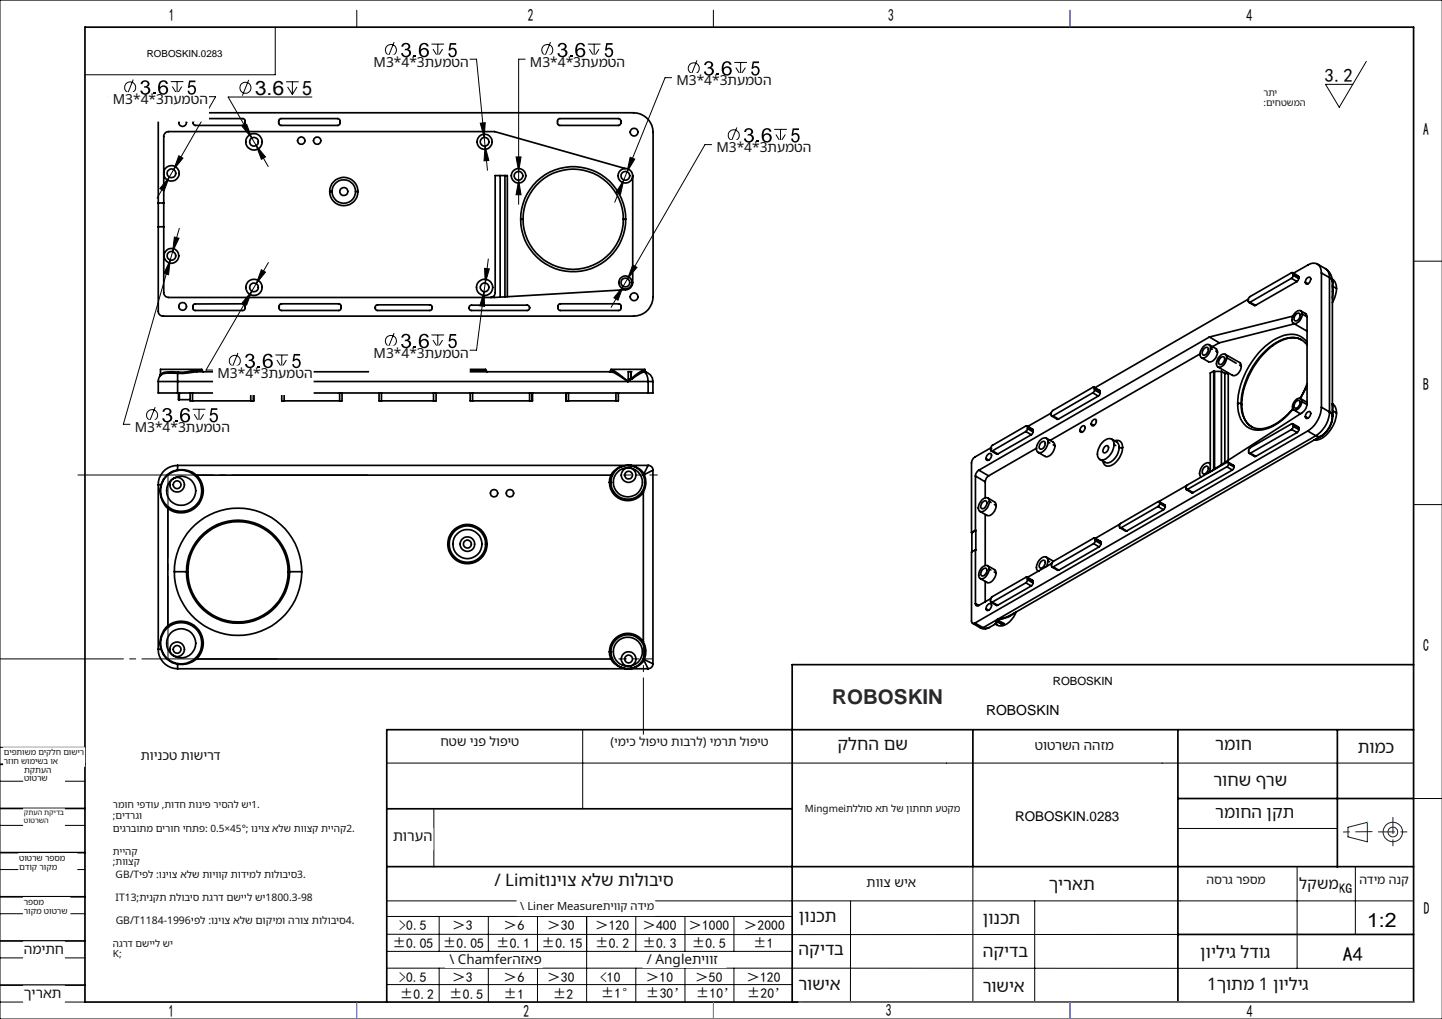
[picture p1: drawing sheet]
<svg xmlns="http://www.w3.org/2000/svg" width="297mm" height="210mm" viewBox="0 0 297 210" stroke-linecap="round" stroke-linejoin="round" font-family="sans-serif">
<g fill="none" stroke="#000" stroke-width=".21">
<path d="M0 0h297v210h-297zM22.5 19.9h21.9l-8.6 15.1M27.4 16.4l-1.3 3.2M35.2 16.8h2.6M35.5 17.8l1 1.6M36.5 16.8v2.6M37.4 17.8l-.9 1.6M51.2 16.5l-1.3 3.2M56.7 5.6v9.8h-39.2M58.9 16.9h2.6M59.2 17.9l1 1.6M60.2 16.9v2.6"/>
<path d="M61.2 17.9l-1 1.6M64.2 20h-17.2l4.9 8.5M73.5 2.1v3.5M76.2 12.2h21.9l2.3 22.9M81.2 8.7l-1.3 3.3M88.9 9.1h2.6M89.2 10.1l1 1.6M90.2 9.1v2.6M91.2 10.1l-1 1.6M113.4 8.7l-1.3 3.3M121.1 9.1h2.6M121.4 10.1l1 1.6"/>
<path d="M122.4 9.1v2.6M123.4 10.1l-1 1.6M128.8 12.2h-22v29.9M143.5 12.4l-1.3 3.3M146.9 2.1v3.5M151.2 12.9h2.6M151.6 13.9l.9 1.6M152.5 12.9v2.6M153.5 13.9l-1 1.6M158.9 16h-21.9l-10.4 25.7M281.4 12.7l-5.6 9.4-2.8-4.7h5.6M34.9 36.5l-1.1 2.9-.9-.5z"/>
<path d="M34.9 36.5l-2.6 4.3M35.8 35l-.9 1.5M36.8 32.1l.9 .5-1.9 2.4zM49.9 26.1l.9-.5 1.1 2.9zM51.9 28.5l.9 1.5M52.8 30l1.9 2.3-.9 .5zM52.8 30l2.4 4.3M98.9 25.4l1-.1-.2 3zM99.9 30.1l.8 2.9-1 .2zM106.3 32.3h1l-.5 3zM106.8 37.1l.5 3h-1zM128.5 37.1l-.7 2.9-.9-.4z"/>
<path d="M129.8 32.4l.9 .4-1.5 2.6zM151.8 26.3l-1.3 3.2M159.5 26.7h2.6M159.8 27.7l1 1.6M160.8 26.7v2.6M161.7 27.7l-.9 1.6M167.1 29.8h-21.9l-15.9 27.7M35.1 53.6l-.4 3-.9-.3zM35.1 53.6l-9.7 33.8h22M35.6 51.8l-.5 1.8M35.9 48.9l1 .2-1.3 2.7zM36.9 47.1l-1.3 4.7"/>
<path d="M51.9 60l-1.1 2.9-.9-.5zM51.9 60l-9.5 16.3h22M52.8 58.4l-.9 1.6M53.8 55.6l.9 .5-1.9 2.3zM55.3 54.1l-2.5 4.3M99.8 55.3l1 .1-.9 2.9zM99.9 58.3l-.2 1.8M100.6 53.4l-.7 4.9M128.3 59l-1 2.9-.9-.5zM128.3 59l-2.4 4.4M129.3 57.5l-1 1.5M130.3 54.6l.9 .5-1.9 2.4z"/>
<path d="M291.1 53.8h5.9M49 72.7l-1.3 3.3M56.7 73.2h2.6M57 74.2l1 1.6M58 73.2v2.6M59 74.2l-1 1.6M81.2 68.6l-1.3 3.3M88.9 69h2.6M89.2 70.1l1 1.5M90.2 69v2.6M91.2 70.1l-1 1.5M99.7 60.1l.1 3-1-.1z"/>
<path d="M99.7 60.1l-1.6 12.1h-21.9M32 83.9l-1.3 3.3M39.7 84.3h2.6M40 85.4l1 1.6M41 84.3v2.7M41.9 85.4l-.9 1.6M291.1 104h5.9M0 154h17.5M79.7 157.3h211.4M120 150.4v16.3M0 179.2h17.5M0 161h17.5"/>
<path d="M0 170.1h17.5M89.4 166.9v11.8M200.4 178.6v27.9M242.6 170.7h32.8M267.2 178.6v21M279.2 178.6v14M291.1 164.6h6M0 188.3h17.5M0 197.4h17.5M79.7 185.7h211.4M79.7 199.5l211.4 .1M79.7 192.5l162.9 .1"/>
<path d="M79.7 188.9h83.5M79.7 196.1h83.5M90.5 188.9v7.2M90.5 199.5v7M100.6 188.9v7.2M100.6 199.5v7M110.7 188.9v7.2M110.7 199.5v7M120.8 188.9v17.6M131 188.9v7.2M131 199.5v7M141.1 188.9v7.2"/>
<path d="M141.1 199.5v7M151.2 188.9v7.2M151.2 199.5v7M175.2 185.7v20.9M213.1 185.7v20.8M0 206.5h17.5M79.7 202.9h83.5M163.2 206.5h127.9"/>
<circle cx="26.8" cy="18" r="1.14"/>
<circle cx="50.6" cy="18.1" r="1.13"/>
<circle cx="80.5" cy="10.3" r="1.15"/>
<circle cx="112.7" cy="10.3" r="1.15"/>
<circle cx="142.9" cy="14.1" r="1.15"/>
<circle cx="151.1" cy="27.9" r="1.15"/>
<circle cx="48.4" cy="74.4" r="1.14"/>
<circle cx="80.5" cy="70.3" r="1.14"/>
<circle cx="31.3" cy="85.6" r="1.14"/>
</g>
<g fill="none" stroke="#191924" stroke-width=".21">
<path d="M277.6 170.5l4-1v4l-4-1z"/>
<circle cx="286.9" cy="171.5" r="1.01"/>
<circle cx="286.9" cy="171.5" r="2"/>
</g>
<path d="M128.4 97.9h7M134.4 135.8h-6.9" fill="none" stroke="#000" stroke-width=".21" stroke-dasharray="30.5 1.3 1.3 1.3" stroke-dashoffset="28.9"/>
<path d="M34.6 135.8v-37.9" fill="none" stroke="#000" stroke-width=".21" stroke-dasharray="30.5 1.3 1.3 1.3" stroke-dashoffset="13.4"/>
<path d="M132.5 123.8v28" fill="none" stroke="#000" stroke-width=".21" stroke-dasharray="30.5 1.3 1.3 1.3" stroke-dashoffset="18.4"/>
<path d="M16 97.9h59.7M57.2 135.8h-57.2" fill="none" stroke="#000" stroke-width=".21" stroke-dasharray="30.5 1.3 1.3 1.3" stroke-dashoffset="2.6"/>
<g fill="none" stroke="#000" stroke-width=".35">
<path d="M17.5 5.6h273.6v200.9h-273.6zM32.9 23.6l.7-.4h96.9a4.1 4.1 0 0 1 4 4.1v33.9a4 4 0 0 1-4 3.9h-96.9a.96 .96 0 0 1-1-.9v-40.1zM33.7 35.6a1.59 1.59 0 0 1 2.4-1.2 1.59 1.59 0 0 1 0 2.7 1.59 1.59 0 0 1-2.4-1.2M39.8 24.9h.1M39.9 24.6l.3-.2h9.9l.3 .3 .1 .7-.4 .5h-9.9l-.4-.5zM57.5 24.6l.3-.2h11.8l.4 .3v.7l-.4 .5h-11.8l-.4-.4zM67.9 39.5a2.91 2.91 0 0 1 2.9-3 2.91 2.91 0 0 1 2.9 3M67.9 39.5h.5M67.9 39.5a2.91 2.91 0 0 0 2.9 2.9 2.91 2.91 0 0 0 2.9-2.9M68.4 39.5a2.42 2.42 0 0 0 2.4 2.4 2.42 2.42 0 0 0 2.4-2.4M68.4 39.5a2.42 2.42 0 0 1 2.4-2.4 2.42 2.42 0 0 1 2.4 2.4M73.2 39.5h.5"/>
<path d="M103 36.2v25M104 36.2v25M115 24.6l.2-.2h12.3l.3 .3 .1 .7-.1 .2-.3 .3h-12.3l-.4-.5zM128.8 34.7l-26.9-7.6h-67.2a1.02 1.02 0 0 0-1 1v32.2a1.02 1.02 0 0 0 1 1h67.2l26.9-1.6a1.51 1.51 0 0 0 1.5-1.5v-22M32.6 41.8h1.1M32.6 46.7h1.1M107.2 45.2a10.8 10.8 0 0 0 10.9 10.8 10.8 10.8 0 0 0 10.8-10.8M107.2 45.2h.5M107.2 45.2a10.8 10.8 0 0 1 10.9-10.9 10.8 10.8 0 0 1 10.8 10.9M107.7 45.2a10.3 10.3 0 0 0 10.4 10.3 10.3 10.3 0 0 0 10.3-10.3M107.7 45.2a10.3 10.3 0 0 1 10.4-10.4 10.3 10.3 0 0 1 10.3 10.4M128.4 45.2h.5"/>
<path d="M266 57.4l1.1 .6M266 57.4l-8.5 4.9M266.2 56.2l1.2 .7 .1 .2M266.3 56.8l-.3 .6M266.3 56.4a.21 .21 0 0 0 0-.2 .21 .21 0 0 0-.3 0l-8.5 4.9-.4 .6v.5l.4 .1M266.3 56.4v.4M266.3 56.8l1.2 .6M266.3 56.4l1.2 .7M267.1 58l-8.5 4.9M267.5 57.4l-.4 .6M267.5 57.1v.3M268.9 58.2l.5 .3"/>
<path d="M269.2 57.4l.6-.3a.92 .92 0 0 1-.8 1.4l-.1-.6zM271.3 54.4l1.7 1a1.83 1.83 0 0 1 .8 1.8M272.2 56.3a1.72 1.72 0 0 0-.9-1.9 1.72 1.72 0 0 0-2 .2l-2.9 1.7M272.2 56.3v27.6M272.2 56.3l1.6 .9M273 55.4l.2 .1a3.1 3.1 0 0 1 1.2 2.5M273.8 57.2l.4 .3 .2 .5M273.8 57.2v27.7M274.4 57.5a2.07 2.07 0 0 1 .9 1.9M274.4 57.7l.1 .5M274.4 58v27.7M274.4 58l.1 .2"/>
<path d="M274.5 59l-.1 2.4M274.5 59l.8 .4M274.5 58.2v.8M275.3 59.4l-.4 1.9-.5 1.1M32.6 78.6h4M32.6 78.6v2.4h4M33.1 77.2l-.1 .2M33.2 77.2l-.4 .5-.2 .9M33.2 77v.2M33.2 77l-.1 .2M36.6 76.9v1.7M36.6 76.9a5.9 5.9 0 0 0-3.4 .3"/>
<path d="M36.6 78.6h96.9M36.6 78.6v2.4M36.6 76.7a5.4 5.4 0 0 0-3.4 .3M36.6 76.7v.2M39.9 62.8l.2-.2h10l.4 .4v.6l-.4 .4h-10l-.4-.4zM40.3 76.3l-2.7 .4h-1M40.3 76.3l.2 .3M40.3 76.3h1.3M40.5 76.6l-2.9 .4-1-.1M40.5 76.6h85.3M41.6 76.3v-.2h-8.5v1.1M41.6 76.3l.3 .3"/>
<path d="M57.6 62.8l.3-.2h11.9l.4 .4v.6l-.4 .4h-11.9l-.4-.4zM77.4 63l.3-.2h10.8a.59 .59 0 0 1 .5 .6 .59 .59 0 0 1-.5 .6h-10.8a.62 .62 0 0 1-.3-1zM92.5 76.3h7.5M92.5 76.3v-.2h7.5v.2M92.5 76.3l-.3 .3M96.7 63.1l.3-.2h11.5a.55 .55 0 0 1 .6 .5 .55 .55 0 0 1-.6 .6h-11.5l-.3-.3zM100 76.3l.3 .3M104.5 61.1v-24.9h-2.5v24.1a1.02 1.02 0 0 1-1 1M115 62.8l.3-.2h12.2l.4 .4v.6l-.4 .4h-12.2l-.4-.4zM125.8 76.3h.3M125.8 76.3v-.2h7v.3M125.8 76.6a5.8 5.8 0 0 1 2.5 1.4l1 .6"/>
<path d="M125.8 76.3l-.3 .3M126.1 76.3a5.5 5.5 0 0 1 2.3 1.5l.9 .8M126.1 76.3l-.3 .3M129.9 76.6h-.5v1.5h.5M129.9 78.1h.1M129.9 76.6h.1M129.9 76.6v1.5M130 78.1l-.7 .5M130.2 77.9l-.3 .2M130.2 77.9l.1 .1M130.3 78l-.4 .1M132.4 76.4l-.9 .4-1.3 1.1"/>
<path d="M132.4 76.4l.2 .3M132.5 76.3l.3 .1M132.5 76.3l-.1 .1M132.5 76.3l.2 .4M132.6 76.7l-.7 .3-1.6 1M132.6 76.7a2.08 2.08 0 0 1 .9 1.9M132.6 76.7h.1M132.7 76.7a1.93 1.93 0 0 1 1.8 1.9M132.8 76.4l.2 .3M133.5 78.6h1M133.5 78.6v2.4M134.5 78.6v2.4h-1"/>
<path d="M225.3 79.8l1.2 .7 .1 .2M247.2 72.9l-30.9 17.9M247.8 71.5a.82 .82 0 0 1 .7-.5 .82 .82 0 0 1 .8 .4 2.21 2.21 0 0 1-1.5 2.4 .93 .93 0 0 1-.5-1.6zM248.1 71.8l.2-.2h.4a1.1 1.1 0 0 1-.8 1.6 .91 .91 0 0 1 .2-1.4zM249 71l1.6 1 .2 .6M249.1 69.5l-47.5 27.4M249.1 69.5l2 1.2M249.3 71.7l.4 .3M250 76.5l-.7 .4v19.8l-.4 .8M250 76.5v20.3M250 76.5h.2M250.2 76.5v20.2"/>
<path d="M250.2 76.5h1.4M250.4 72.3l.4 .3M250.8 72.6a1.86 1.86 0 0 1-1.9 1.9l-1.4-.8M251.1 70.7l-1.4 .7M251.4 73.7l.3-.2h.4a1.1 1.1 0 0 1-.9 1.6 .9 .9 0 0 1 .2-1.4zM251.5 73.2a.73 .73 0 0 1 .9-.1 .73 .73 0 0 1 .2 1l-.1 .4a1.58 1.58 0 0 1-1.6 1.2 1.68 1.68 0 0 1 .6-2.5zM251.6 76.5v19.3M251.6 76.5l.7 .5M252.3 77h.7v17.9M252.3 77v18.3M252.3 73l3.1 1.7 .3 .8M252.7 73.7l1.9 1.2"/>
<path d="M255.3 75.2l.4 .3M255.7 75.5a1.75 1.75 0 0 1-1.8 1.9l-3-1.8M257.1 61.7l-31.6 18.2M257.2 62.3l1.1 .7 .3-.1M257.5 62.3l1.1 .6M266.3 65.1l-17.2 4.4M266.4 66.6l2.8 1.7M266.6 66.7l-15.5 4M266.7 64.5a.76 .76 0 0 1 .9-.5 .76 .76 0 0 1 .6 .7 1.81 1.81 0 0 1-1.7 2 1.44 1.44 0 0 1 .2-2.2zM267 64.7l.4-.2 .2 .1a1.06 1.06 0 0 1-.8 1.5l-.2-.1a1.02 1.02 0 0 1 .4-1.3zM267.9 64.1l1.1 .6 .2 .6M267.9 69.9a5.2 5.2 0 0 0-5 .6 16 16 0 0 0-7.3 12.7"/>
<path d="M268.2 64.7l1 .6M269.2 79.1l-1.4 3M269.2 71.1a3.6 3.6 0 0 0-4.5-1.2 15.1 15.1 0 0 0-8.3 9.7l-.6 2.6M269.2 65.3v17.9a2.33 2.33 0 0 1-1.1 1.9l-18.9 12.2M269.2 79.4l-1.4 2.8 1.4 .7M269.2 70.5a4.2 4.2 0 0 0-5.5-1.1 15.7 15.7 0 0 0-8.2 10l-.4 1.9-.2 1.9M32.6 99.9h.6M32.6 99.9v33.9M33.2 99.9a4.9 4.9 0 0 0 1.4 4.9M33.2 99.9v.1M36.6 96.8v.1M36.6 96.8a5 5 0 0 1 3.9 1.1"/>
<path d="M36.6 96.8a4.1 4.1 0 0 0-3.4 3.1M36.6 95.9v.9M36.6 95.9a3.9 3.9 0 0 0-4 4M36.6 95.9h96.9M36.6 81h96.9M36.8 81v1.4h.1M36.9 82.4h2.3M36.9 81v1.4M39.2 81v1.6h.5M39.7 82.6h11.9M39.7 81v1.6M40.5 97.9l-.2 .2"/>
<path d="M40.5 97.9a4.5 4.5 0 0 1 .3 6.2 4.5 4.5 0 0 1-6.2 .7M40.5 97.9h85.3M51.6 82.6h.6M51.6 81v1.6M52.2 81v1.6M52.3 81v1.6h-.1M58 81v1.6h.5M58.5 82.6h11.5M58.5 81v1.6M70 81v1.6M70.4 81v1.6h-.4M78.1 81v1.6h.5"/>
<path d="M78.6 81v1.6M78.6 82.6h10.7M89.3 81v1.6M89.8 81v1.6h-.5M96.8 81v1.6h.5M97.3 81v1.6M97.3 82.6h11.8M109.1 82.6h.5M109.1 81v1.6M109.6 81v1.6M109.7 81v1.6h-.1M116.6 82.6h.5"/>
<path d="M116.6 82.6h.1M116.6 81v1.6M117.1 81v1.6M117.1 82.6h9.8M125.5 99.4a3.8 3.8 0 0 0 2.7 3.6 3.8 3.8 0 0 0 4.3-1.5M125.5 99.4h.3M125.8 97.9l.3 .1M125.8 97.9l-.3 1.5M126.9 81v1.6M127.4 81v1.6h-.5M128.6 96a3.6 3.6 0 0 0-2.8 1.9M129.4 95.9h.5"/>
<path d="M129.9 95.9l.4 .1M129.9 95.9l.1 .1M129.9 95.9h.1M130.2 96h.1M130.3 96l1.6 .8 .7 .8M132.6 97.6l-.2 .1M132.6 97.6l.1 .2M132.7 97.8l-.2 .1M132.7 97.8a4.3 4.3 0 0 1-.2 3.7M133.5 95.9a.96 .96 0 0 1 1 1M133.5 95.9l-.9 1.7M134.5 96.9l-1.8 .9"/>
<path d="M134.5 96.9v39.9M200.9 98.1v11.2M200.9 98.1l2 1.2M201.6 96.9a1.62 1.62 0 0 0-.7 1.2M201.6 96.9l2 1.2M202.9 99.3v3.3M203.1 94.5l.6 .3M203.4 93.7l.6-.2a.92 .92 0 0 1-.8 1.4l-.1-.7zM203.6 98.1a1.6 1.6 0 0 0-.7 1.2M204 92.3l-3.2 1.9a1.6 1.6 0 0 0-.7 1.2v14.3M204 92.4v.3a.21 .21 0 0 0 .1 .2 .21 .21 0 0 0 .3 0M204 92.4h.1"/>
<path d="M204.2 92.9l1.2 .7 .1-.1M204.4 92.9l1.1 .6M211.3 88.9l-6.9 4M211.3 88.9l1.1 .7M211.5 87.8l1.2 .6 .1 .2M211.6 88a.21 .21 0 0 0-.1-.2 .21 .21 0 0 0-.2 0l-7 4-.3 .6M211.6 88.3l-.3 .6M211.6 88v.3M211.6 88.3l1.2 .7M211.6 88l1.2 .6M212.4 89.6l-6.9 3.9M212.8 89l-.4 .6"/>
<path d="M212.8 88.6v.4M213.5 92.4l-9.9 5.7M214.1 90.9a.99 .99 0 0 1 .8-.6 .99 .99 0 0 1 .9 .4 2.33 2.33 0 0 1-1.7 2.6 1.04 1.04 0 0 1-.5-1.6zM214.5 91.1l.4-.2 .2 .1a1.06 1.06 0 0 1-.8 1.6l-.2-.1a1.02 1.02 0 0 1 .4-1.4zM215.5 90.3l1.4 .8 .4 .8M215.9 91.1l.3 .2M216.5 85.1l-4.8 2.8M216.6 85.8l1.2 .6h.2M216.9 85.7l1.1 .7M216.9 91.7l.4 .2M217.3 91.9a2.32 2.32 0 0 1-1.8 2.2l-1.7-.9M222.4 88.7l.6 .3"/>
<path d="M222.7 88l.6-.2a.86 .86 0 0 1-.7 1.3l-.1-.6zM224.8 87.4l.5 .3M225.1 86.6l.6-.2a.86 .86 0 0 1-.8 1.3l-.1-.6zM225.1 81l-8.2 4.7M225.1 81l1.1 .6M225.4 80a.21 .21 0 0 0-.1-.2 .21 .21 0 0 0-.2 0l-8.3 4.8-.3 .4v.5a.21 .21 0 0 0 .1 .2 .21 .21 0 0 0 .3 0M225.4 80.4v.2l-.3 .4M225.4 80v.4M225.4 80.4l1.2 .6M225.4 80l1.2 .7M226.2 81.6l-8.2 4.8M226.6 81l-.4 .6"/>
<path d="M226.6 80.7v.3M227 91.2a1.42 1.42 0 0 1 2.3-.4 3.2 3.2 0 0 1-2.3 4 1.18 1.18 0 0 1-.9-1.7l.6-1.5zM227.6 92l.4-.2a.82 .82 0 0 1 .2 1 .82 .82 0 0 1-.9 .4 .92 .92 0 0 1 .3-1.2zM229 90.5l1.2 .7 .3 .6v.4M229.4 91.6l.4 .2M229.6 90.8a1.2 1.2 0 0 1 1.2 .2 1.2 1.2 0 0 1 .4 1.2M230.5 92.2l.4 .1 .3-.1M230.5 92.2a3.5 3.5 0 0 1-2.4 3.2l-1.6-.7M231.2 92.2a4.2 4.2 0 0 1-2.8 3.9 1.06 1.06 0 0 1-1.3-1.1M248.1 96.3l.4-.2h.2a1.06 1.06 0 0 1-.8 1.6 .9 .9 0 0 1 .2-1.4zM249.1 95.4l.2 .1M249.3 95.6a1.07 1.07 0 0 0-1.7 .4l-.4 .8a1.23 1.23 0 0 0 .2 1.5"/>
<path d="M252.7 96.2l-8.1 4.7M252.7 96.2l1.1 .7M252.9 95.2l1.2 .7 .1 .2M253 95.6l-.3 .6M253 95.5a.21 .21 0 0 0 0-.3 .21 .21 0 0 0-.3 .1l-8.1 4.6a.51 .51 0 0 0-.4 .5 .51 .51 0 0 0 .3 .5h.1M253 95.6l1.2 .6M253 95.5v.1M253 95.5l1.2 .6M253.8 96.9l-8.1 4.6M254.2 96.2l-.4 .7M254.2 96.1v.1M254.9 83.2l.3-.1 .4 .1"/>
<path d="M254.9 83.2a5 5 0 0 0 3 5.3 6.8 6.8 0 0 0 5.8-1.7l1.5-1.3 1.1-1.2M255.6 83.2a5.1 5.1 0 0 0 2.3 4.8M255.6 83.2l.2 .2M255.8 83.4a5 5 0 0 0 2.1 4.6M255.8 82.2v1.2M257.3 93.4l1.1 .7 .3-.1M257.5 93.4l1.2 .6M266 88.5l-8.5 4.9M266 88.5l1.2 .6M266.3 84.2a9.8 9.8 0 0 1-7 4.2l-1.4-.4M266.3 87.3l1.1 .7 .1 .2M266.4 87.6l-.1-.3h-.3l-8.5 4.9-.3 .6v.5l.3 .1"/>
<path d="M266.4 87.9l-.4 .6M266.4 87.6v.3M266.4 87.9l1.1 .6M266.4 87.6l1.1 .6M266.5 84.5l1.4 .8M266.8 82.9a.59 .59 0 0 1 1-.2l-.2 .8a.7 .7 0 0 1-1 .5 .97 .97 0 0 1 .2-1.1zM266.9 82.4a.69 .69 0 0 1 1.2 0 1.75 1.75 0 0 1-1.5 2.1 1.16 1.16 0 0 1 0-1.7zM267.2 89.1l-8.5 4.9M267.5 88.5l-.3 .6M267.5 88.2v.3M268.1 82.8l1.1 .6M268.9 85.9l.5 .3"/>
<path d="M269.2 85l.6-.2a.92 .92 0 0 1-.8 1.4l-.1-.6zM269.3 88.8l-68.5 39.6M269.3 88.8l1.7 1M271 89.8l.5 .2 .5-.1M271 89.8l-65.6 37.9M272 89.9l-64 37M272.2 83.9a6.2 6.2 0 0 1-2.9 4.9M272.2 83.9l1.6 1M273.8 84.9a6.1 6.1 0 0 1-2.8 4.9M273.8 84.9l.4 .3 .2 .5M274.3 86.8l-.4 1-.7 1.1-1.2 1M274.4 85.7l.1 .1"/>
<path d="M274.4 83.2l.1 1.5M274.4 83.2a2.04 2.04 0 0 1 .9 1.9M274.4 85.7l-.1 1.1M274.5 84.7v1.1M274.5 84.7l.8 .4M274.5 85.8a5.2 5.2 0 0 1-3.5 4.7M275.3 85.1a6.4 6.4 0 0 1-3.8 5.5l-.9 .1M34.6 104.8v24.1M34.7 104.6l-.1 .2M35.9 117.8a13.1 13.1 0 0 1 13.1-13.1 13.1 13.1 0 0 1 13.2 13.1M35.9 117.8a13.1 13.1 0 0 0 13.1 13.1 13.1 13.1 0 0 0 13.2-13.1M35.9 117.8h2.5"/>
<path d="M38.4 117.8a10.6 10.6 0 0 1 10.6-10.6 10.6 10.6 0 0 1 10.7 10.6M38.4 117.8a10.6 10.6 0 0 0 10.6 10.6 10.6 10.6 0 0 0 10.7-10.6M38.4 117.8h.3M38.7 117.8a10.3 10.3 0 0 0 10.3 10.4 10.3 10.3 0 0 0 10.3-10.4M38.7 117.8a10.3 10.3 0 0 1 10.3-10.3 10.3 10.3 0 0 1 10.3 10.3M59.3 117.8h.4M59.7 117.8h2.5M92.2 112.1a4.1 4.1 0 0 1 4.1-4 4.1 4.1 0 0 1 4 4M92.2 112.1a4.1 4.1 0 0 0 4.1 4.1 4.1 4.1 0 0 0 4-4.1M92.2 112.1h.3M92.5 112.1a3.7 3.7 0 0 1 3.8-3.7 3.7 3.7 0 0 1 3.7 3.7M92.5 112.1a3.7 3.7 0 0 0 3.8 3.8 3.7 3.7 0 0 0 3.7-3.8"/>
<path d="M100 112.1h.3M132.3 101.3l.2 .2M132.5 101.5v30.7M200.1 109.7l.1 .1M200.2 109.8v3.9M200.9 113.3l-.8 .5v14.2a.44 .44 0 0 0 .2 .4 .44 .44 0 0 0 .5 0M200.9 113.3v11.1M200.9 109.3l-.8 .4M200.9 109.3h.1M201 109.3l-.1 4M201 109.3l-.8 .5M202.2 117a.85 .85 0 0 1 .7-.5 .85 .85 0 0 1 .8 .4 2.21 2.21 0 0 1-1.5 2.4 .97 .97 0 0 1-.5-1.6z"/>
<path d="M202.2 103a1 1 0 0 1 1.4-.2 1.96 1.96 0 0 1-1.6 2.6 1.28 1.28 0 0 1 0-2zM202.5 117.3l.6-.2a1.08 1.08 0 0 1-.9 1.6 .9 .9 0 0 1 .3-1.4zM202.5 103.4l.4-.2h.2a1.1 1.1 0 0 1-.9 1.6 .91 .91 0 0 1 .3-1.4zM202.9 106v10.5M202.9 119.8v4.2M203.4 116.6l1.6 .9 .1 .6M203.4 102.6l1.5 .9 .3 .7M203.7 117.3l.4 .2M203.8 103.4l.3 .2M204.8 117.9l.3 .2M204.8 104l.4 .2M205.1 118.1a1.86 1.86 0 0 1-1.8 1.9l-1.4-.8"/>
<path d="M205.2 104.2a2.01 2.01 0 0 1-1.8 2l-1.6-.8M211.5 118.9l1.2 .7 .1 .2M211.6 119.5l-.3 .6M211.6 119.2l-.2-.3-7.1 4.1-.3 .5v.4a.21 .21 0 0 0 .1 .2 .21 .21 0 0 0 .3 0M211.6 119.5l1.2 .6M211.6 119.2v.3M211.6 119.2l1.2 .6M212.8 119.8v.3M213.8 117.7h.1M214.5 115.7l.2-.2h.4a1.1 1.1 0 0 1-.8 1.6 .91 .91 0 0 1 .2-1.4zM215.5 114.8l1.5 .9M215.8 115.6a.78 .78 0 0 0-.5-.9 .78 .78 0 0 0-1 .4 1.83 1.83 0 0 0-.5 2.6"/>
<path d="M215.8 115.6l-.3 1.2M215.8 115.6l.4 .2M216.6 116.1l-5 2.9M216.7 116.9l1.2 .6h.2M216.9 116.8l1.2 .7M225.2 112l-8.3 4.8M225.2 112l1.2 .7M225.5 110.9l1.1 .6 .1 .3M225.6 111.4l-.4 .6M225.6 111.1l-.2-.3-.2 .1-8.3 4.8-.3 .4v.5a.21 .21 0 0 0 .1 .3 .21 .21 0 0 0 .2-.1M225.6 111.4l1.1 .7M225.6 111.1v.3"/>
<path d="M225.6 111.1l1.1 .7M226.4 112.7l-8.3 4.8M226.7 112.1l-.3 .6M226.7 111.8v.3M230.7 108.8l1.1 .7 .3-.1M230.7 108l-5.1 2.9M230.9 108.8l1.2 .6M238.5 104.4l-7.6 4.4M238.5 104.4l1.1 .6M238.8 103.4l1.1 .6 .1 .3M238.9 103.6l-.1-.2h-.3l-7.6 4.4-.3 .3v.4a.21 .21 0 0 0 .1 .3 .21 .21 0 0 0 .2 0M238.9 103.8l-.4 .6"/>
<path d="M238.9 103.6v.2M238.9 103.8l1.1 .6M238.9 103.6l1.1 .7M239.6 105l-7.5 4.4M240 104.4l-.4 .6M240 104.3v.1M244.3 100.9l1.2 .7 .2-.1M244.5 100l-5.8 3.4M244.6 100.9l1.1 .6M32.6 133.8h.6M32.6 133.8a4 4 0 0 0 4 4M33.2 133.8a4.2 4.2 0 0 0 3.4 3.1"/>
<path d="M33.2 133.7v.1M34.6 128.9a4.8 4.8 0 0 0-1.4 4.9M34.6 128.9l.1 .3M34.6 128.9a4.6 4.6 0 0 1 6.1 .7 4.6 4.6 0 0 1-.2 6.2M36.6 136.9v.9M36.6 137.8h96.9M36.6 136.8v.1M40.3 135.6l.2 .2M40.5 135.8a5 5 0 0 1-3.9 1.1M40.5 135.8h85.3M125.5 134.3l.3 1.5M125.5 134.3h.3"/>
<path d="M125.8 135.8a3.6 3.6 0 0 0 2.9 2M126.1 135.7l-.3 .1M129.9 137.8h.1M129.9 137.8h-.5M130.2 137.7h.1M130.3 137.7l-.4 .1M132.4 136l.2 .1M132.5 135.8l.2 .1M132.5 132.2a4.2 4.2 0 0 1 .2 3.7M132.5 132.2l-.2 .2M132.5 132.2a3.8 3.8 0 0 0-4.3-1.5 3.8 3.8 0 0 0-2.7 3.6M132.6 136.1l-1 1.1-1.3 .5"/>
<path d="M132.6 136.1l.9 1.7M132.7 135.9l1.8 .9M132.7 135.9l-.1 .2M134.5 136.8a1.02 1.02 0 0 1-1 1M200.3 128.4l1.7 1M200.8 128.4l1.7 1M200.9 124.4a.42 .42 0 0 0 .2 .4 .42 .42 0 0 0 .5 0M200.9 124.4l.7 .4M202.5 129.4h-.5M203.1 125.4l.6 .4M203.4 124.6l.6-.2a.92 .92 0 0 1-.8 1.4l-.1-.6zM203.7 129.4a1.83 1.83 0 0 1-1.7 0"/>
<path d="M203.7 129.3l-.7 .2-.5-.1M204 123.4l-2.4 1.4M204.1 124.1l1.2 .7 .2-.1M204.4 124.1l1.1 .6M204.9 128.6l-1.2 .8M205.2 128.2l-.3 .4h.2l.3-.4M205.2 128.2h.2M205.4 128.1v.1M205.4 128l-.2 .2M205.4 128.1l1 .6M205.4 128v.1M205.4 128.1h.1"/>
<path d="M205.4 127.7l-.1 .4 .4-.2M205.4 128.1l-.2 .1M205.4 127.7l-2.9 1.7M205.7 127.9l-.3 .1M205.7 127.9l1.1 .6-.4 .2M206.4 128.7h.1M207.9 126.9l-1.3 .5-1.2 .3M208.8 126.4a4.8 4.8 0 0 1-3.4 1.3M209.3 126.1a4.1 4.1 0 0 1-3.2 2.9l-1-.4M211.3 120.1l1.1 .6M211.3 120.1l-6.9 4M212.4 120.7l-6.9 4"/>
<path d="M212.8 120.1l-.4 .6M291.1 137h-127.9v69.5M0 157.5h17.5M200.4 150.4v28.2M242.6 150.4v56.1M275.4 150.4v28.3M291.1 150.4h-211.4v56.1M0 175.7h17.5M0 166.6h17.5M79.7 166.7h83.5M79.7 178.6h211.4M242.6 164.6h48.5"/>
<path d="M0 184.8h17.5M0 193.9h17.5M242.6 192.6h48.5M0 203h17.5"/>
<circle cx="35.3" cy="35.7" r=".89"/>
<circle cx="37.6" cy="25.3" r=".79"/>
<circle cx="52.3" cy="29.2" r=".9"/>
<circle cx="52.3" cy="29.2" r="1.69"/>
<circle cx="62" cy="29" r=".76"/>
<circle cx="65.3" cy="29" r=".75"/>
<circle cx="70.8" cy="39.5" r=".83"/>
<circle cx="99.8" cy="29.2" r="1.56"/>
<circle cx="99.8" cy="29.2" r=".9"/>
<circle cx="106.8" cy="36.2" r=".9"/>
<circle cx="106.8" cy="36.2" r="1.49"/>
<circle cx="128.8" cy="36.2" r=".9"/>
<circle cx="128.8" cy="36.2" r="1.5"/>
<circle cx="130.6" cy="27.2" r=".81"/>
<circle cx="35.3" cy="52.7" r=".89"/>
<circle cx="35.3" cy="52.7" r="1.52"/>
<circle cx="52.3" cy="59.2" r=".9"/>
<circle cx="52.3" cy="59.2" r="1.68"/>
<circle cx="99.8" cy="59.2" r="1.67"/>
<circle cx="99.8" cy="59.2" r=".9"/>
<circle cx="128.8" cy="58.2" r="1.35"/>
<circle cx="128.8" cy="58.2" r=".9"/>
<circle cx="37.6" cy="63.1" r=".79"/>
<circle cx="130.6" cy="61.2" r=".81"/>
<circle cx="36.5" cy="99.9" r=".81"/>
<circle cx="36.5" cy="99.9" r="1.49"/>
<circle cx="129.3" cy="99.4" r="3"/>
<circle cx="129.3" cy="99.4" r="3.5"/>
<circle cx="129.5" cy="97.9" r=".81"/>
<circle cx="129.5" cy="97.9" r="1.51"/>
<circle cx="37.3" cy="101.2" r="4.2"/>
<circle cx="37.3" cy="101.2" r="2.99"/>
<circle cx="96.3" cy="112.1" r="1.5"/>
<circle cx="96.3" cy="112.1" r="2.99"/>
<circle cx="96.3" cy="112.1" r=".82"/>
<circle cx="101.8" cy="101.6" r=".76"/>
<circle cx="105" cy="101.6" r=".76"/>
<circle cx="36.5" cy="133.8" r=".81"/>
<circle cx="36.5" cy="133.8" r="1.5"/>
<circle cx="37.3" cy="132.6" r="4.2"/>
<circle cx="37.3" cy="132.6" r="3"/>
<circle cx="129.3" cy="134.3" r="3.5"/>
<circle cx="129.3" cy="134.3" r="3"/>
<circle cx="129.5" cy="135.8" r="1.49"/>
<circle cx="129.5" cy="135.8" r=".81"/>
</g>
<path d="M282.6 171.4l-5.9 .1M283.9 171.4h6M286.9 168.4v6" fill="none" stroke="#191924" stroke-width=".21" stroke-dasharray="6.3 1.3 1.3 1.3" stroke-dashoffset="3"/>
<path d="M164.5 206.5h126.6" fill="none" stroke="#c0c0c0" stroke-width=".21"/>
<path d="M220.4 2.1v3.5M73.5 206.5v3.5M146.9 206.5v3.5M220.4 206.5v3.5" fill="none" stroke="#00f" stroke-width=".21"/>
<path d="M281.6 169.5h.1" fill="none" stroke="#0ff" stroke-width=".21"/>
<path d="M106.8 37.1l-.5 3h1zM106.3 32.3l.5 3 .5-3zM128.5 37.1l-1.6 2.5 .9 .4zM129.8 32.4l-.6 3 1.5-2.6zM128.3 59l-1.9 2.4 .9 .5zM130.3 54.6l-1 2.9 1.9-2.4zM99.9 30.1l-.2 3.1 1-.2zM98.9 25.4l.8 2.9 .2-3zM99.8 55.3l.1 3 .9-2.9zM99.7 60.1l-.9 2.9 1 .1zM53.8 55.6l-1 2.8 1.9-2.3zM51.9 60l-2 2.4 .9 .5zM35.9 48.9l-.3 2.9 1.3-2.7zM35.1 53.6l-1.3 2.7 .9 .3zM34.9 36.5l-2 2.4 .9 .5zM36.8 32.1l-1 2.9 1.9-2.4zM52.8 30l1 2.8 .9-.5zM49.9 26.1l2 2.4-1.1-2.9z" fill="#000"/>
<g fill="#fff" stroke="#fff" stroke-width=".35">
<path d="M30.3 8.2h15.6v4.4h-15.6z"/>
<path d="M209.1 165.9h22.4v4.2h-22.4z"/>
<path d="M108.4 11.4h20.4v5.8h-20.4z"/>
<path d="M138.6 15.2h20.3v5.8h-20.3z"/>
<path d="M146.8 29h20.4v5.7h-20.4z"/>
<path d="M76.2 11.4h20.4v5.8h-20.4z"/>
<path d="M76.2 71.4h20.4v5.7h-20.4z"/>
<path d="M44.1 75.5h20.3v5.7h-20.3z"/>
<path d="M27 86.7h20.4v5.7h-20.4z"/>
<path d="M22.5 19.2h20.4v5.7h-20.4z"/>
<path d="M29 154.3h16.5v4.9h-16.5z"/>
<path d="M23.3 164.9h33.1v4.3h-33.1z"/>
<path d="M23.3 169.7h50.3v4.2h-50.3z"/>
<path d="M23.3 174.5h8.6v4.2h-8.6z"/>
<path d="M23.3 179.2h40.3v4.3h-40.3z"/>
<path d="M23.3 184h41.7v4.2h-41.7z"/>
<path d="M23.3 188.7h50.3v4.3h-50.3z"/>
<path d="M23.3 193.5h12.9v4.2h-12.9z"/>
<path d="M260.2 18.2h11.7v4.1h-11.7z"/>
<path d="M3.9 176h11.9v3.7h-11.9z"/>
<path d="M4.9 194.2h8.3v3.7h-8.3z"/>
<path d="M4.9 203.3h8.3v3.6h-8.3z"/>
<path d="M4.9 185h9.4v3.7h-9.4z"/>
<path d="M.8 154.2h16.6v3.6h-16.6z"/>
<path d="M4.9 166.8h8.3v3.7h-8.3z"/>
<path d="M5 157.8h8.2v3.6h-8.2z"/>
<path d="M202.4 187.5h10.2v4.3h-10.2z"/>
<path d="M216 180.5h10.2v4.2h-10.2z"/>
<path d="M247.2 194.5h16.3v4.2h-16.3z"/>
<path d="M100.9 179.7h39.5v5.2h-39.5z"/>
<path d="M132.5 196.4h16.9v2.9h-16.9z"/>
<path d="M91.8 196.4h19.8v2.9h-19.8z"/>
<path d="M106.6 185.7h28.2v2.9h-28.2z"/>
<path d="M164.5 201.1h10.2v4.2h-10.2z"/>
<path d="M248.5 180.2h12.2v4.2h-12.2z"/>
<path d="M202.4 194.4h10.2v4.2h-10.2z"/>
<path d="M247.7 201.1h36.6v4.2h-36.6z"/>
<path d="M202.4 201.5h10.2v4.3h-10.2z"/>
<path d="M164.5 193.9h10.2v4.3h-10.2z"/>
<path d="M178.5 180.5h10.2v4.2h-10.2z"/>
<path d="M164.5 187h10.2v4.3h-10.2z"/>
<path d="M267.6 180.5h8.1v4.2h-8.1z"/>
<path d="M280 180.2h10.2v4.2h-10.2z"/>
<path d="M172.5 151.6h16.3v4.2h-16.3z"/>
<path d="M216.8 138.8h50.8v4.5h-50.8z"/>
<path d="M213.1 152.3h16.3v4.3h-16.3z"/>
<path d="M250.3 151.6h16.3v4.2h-16.3z"/>
<path d="M80.9 170.8h8.2v4.2h-8.2z"/>
<path d="M125.7 151.6h32.6v4.2h-32.6z"/>
<path d="M90.7 151.6h16.3v4.2h-16.3z"/>
<path d="M279.6 152.3h8.2v4.3h-8.2z"/>
<path d="M249.9 159.1h16.3v4.2h-16.3z"/>
<path d="M165.2 165.7h32.6v4.2h-32.6z"/>
<path d="M250.3 165.7h16.3v4.2h-16.3z"/>
<path d="M203.1 143.8h78.3v4.4h-78.3z"/>
<path d="M216.8 138.2h51.5v3.6h-51.5z"/>
</g>
<g font-size="4.2">
<text x="82.4" y="11.8">3.6</text>
<text x="114.6" y="11.8">3.6</text>
<text x="144.8" y="15.5">3.6</text>
<text x="28.7" y="19.5">3.6</text>
<text x="153" y="29.3">3.6</text>
<text x="82.4" y="71.7">3.6</text>
<text x="50.3" y="75.8">3.6</text>
<text x="33.2" y="87">3.6</text>
</g>
<text font-size="4.2" fill="#1f2633" x="171.4" y="145">ROBOSKIN</text>
<g font-size="4.1">
<text x="52.5" y="19.5">3.6</text>
<text x="62.2" y="19.5">5</text>
<text x="281.5" y="191">1:2</text>
<text x="276.6" y="198">A4</text>
</g>
<g font-size="3.9">
<text x="92.2" y="11.8">5</text>
<text x="124.4" y="11.8">5</text>
<text x="154.6" y="15.5">5</text>
<text x="272.8" y="16.8">3.2</text>
<text x="38.5" y="19.5">5</text>
<text x="162.8" y="29.3">5</text>
<text x="92.2" y="71.7">5</text>
<text x="60" y="75.8">5</text>
<text x="43" y="87">5</text>
</g>
<g font-size="3.5">
<text x="34.8" y="4.4">1</text>
<text x="108.7" y="4.4">2</text>
<text x="182.9" y="4.4">3</text>
<text x="256.7" y="4.4">4</text>
<text x="293.2" y="27.8">A</text>
<text x="293.2" y="80.3">B</text>
<text x="293.2" y="134.2">C</text>
<text x="293.3" y="188.4">D</text>
<text x="34.7" y="209.6">1</text>
<text x="107.8" y="209.6">2</text>
<text x="182.5" y="209.3">3</text>
<text x="256.8" y="209.7">4</text>
</g>
<g font-size="3.5" fill="#111">
<text x="172.5" y="154.5">קלחה םש</text>
<text x="250.3" y="154.5">רמוח</text>
<text x="279.6" y="155.2">תומכ</text>
<text x="249.9" y="162">רוחש ףרש</text>
<text x="250.3" y="168.6">רמוחה ןקת</text>
<text x="101.8" y="182.6">/ Limitוניוצ אלש תולוביס</text>
<text x="216" y="183.4">ךיראת</text>
<text x="164.5" y="189.9">ןונכת</text>
<text x="202.4" y="190.4">ןונכת</text>
<text x="164.5" y="196.8">הקידב</text>
<text x="202.4" y="197.3">הקידב</text>
<text x="247.2" y="197.4">ןויליג לדוג</text>
<text x="164.5" y="204">רושיא</text>
<text x="202.4" y="204.4">רושיא</text>
<text x="248.6" y="204">1ךותמ 1 ןויליג</text>
</g>
<text font-size="3.2" fill="#111" x="267.6" y="183.1">לקשמ</text>
<text font-size="3" fill="#111" x="80.9" y="173.2">תורעה</text>
<text font-size="2.9" x="203.1" y="147.3">ROBOSKIN</text>
<text font-size="2.9" fill="#111" x="4.9" y="205.7">ךיראת</text>
<g font-size="2.8" fill="#111">
<text x="76.9" y="13.8">M3*4*3תעמטה</text>
<text x="109.1" y="13.8">M3*4*3תעמטה</text>
<text x="139.3" y="17.6">M3*4*3תעמטה</text>
<text x="23.2" y="21.5">M3*4*3תעמטה</text>
<text x="147.5" y="31.4">M3*4*3תעמטה</text>
<text x="44.8" y="77.8">M3*4*3תעמטה</text>
<text x="76.9" y="73.7">M3*4*3תעמטה</text>
<text x="27.7" y="89">M3*4*3תעמטה</text>
<text x="213.1" y="154.6">טוטרשה ההזמ</text>
<text x="4.9" y="196.5">המיתח</text>
<text x="92.6" y="198.7">\ Chamferהזאפ</text>
<text x="133.2" y="198.7">/ Angleתיווז</text>
</g>
<g font-size="2.8">
<text x="209.1" y="169.2">ROBOSKIN.0283</text>
<text x="275.7" y="184">KG</text>
<text x="82.2" y="191.7">&gt;0.5</text>
<text x="93.1" y="191.7">＞3</text>
<text x="103.7" y="191.7">＞6</text>
<text x="112.7" y="191.7">＞30</text>
<text x="122.6" y="191.7">＞120</text>
<text x="132.3" y="191.7">＞400</text>
<text x="141.8" y="191.7">＞1000</text>
<text x="153.2" y="191.7">＞2000</text>
<text x="80.8" y="195.3">±0.05 ±0.05</text>
<text x="102.2" y="195.3">±0.1</text>
<text x="111.6" y="195.3">±0.15</text>
<text x="122.6" y="195.3">±0.2</text>
<text x="132.3" y="195.3">±0.3</text>
<text x="142.5" y="195.3">±0.5</text>
<text x="155.1" y="195.3">±1</text>
<text x="82.2" y="202.3">&gt;0.5</text>
<text x="93.1" y="202.3">＞3</text>
<text x="103.7" y="202.3">＞6</text>
<text x="112.7" y="202.3">＞30</text>
<text x="123.6" y="202.3">&lt;10</text>
<text x="133" y="202.3">＞10</text>
<text x="143.2" y="202.3">＞50</text>
<text x="153.7" y="202.3">＞120</text>
<text x="82.3" y="205.8">±0.2</text>
<text x="92.5" y="205.8">±0.5</text>
<text x="103.7" y="205.8">±1</text>
<text x="113.9" y="205.8">±2</text>
<text x="123.8" y="205.7">±1°</text>
<text x="133" y="205.7">±30’</text>
<text x="143.3" y="205.7">±10’</text>
<text x="153.8" y="205.8">±20’</text>
</g>
<g font-size="2.7" fill="#111">
<text x="29" y="156.6">תוינכט תושירד</text>
<text x="178.5" y="182.7">תווצ שיא</text>
</g>
<text font-size="2.6" fill="#111" x="90.7" y="153.8">חטש ינפ לופיט</text>
<g font-size="2.5" fill="#111">
<text x="125.7" y="153.7">)ימיכ לופיט תוברל( ימרת לופיט</text>
<text x="248.5" y="182.3">הסרג רפסמ</text>
<text x="280" y="182.3">הדימ הנק</text>
</g>
<text font-size="2.3" x="216.8" y="141.1">ROBOSKIN</text>
<text font-size="2.3" fill="#111" x="107.2" y="187.6">\ Liner Measureתיווק הדימ</text>
<text font-size="2.2" fill="#111" x="23.8" y="190.5">GB/T1184-1996יפל :וניוצ אלש םוקימו הרוצ תולוביס4.</text>
<g font-size="2.1" fill="#111">
<text x="23.3" y="171.4">םיגרבותמ םירוח יחתפ: 0.5×45°; וניוצ אלש תווצק תייהק2.</text>
<text x="23.8" y="180.9">GB/Tיפל :וניוצ אלש תויווק תודימל תולוביס3.</text>
<text x="23.8" y="185.7">IT13;תינקת תלוביס תגרד םשייל שי1800.3-98</text>
</g>
<text font-size="2" x="30.3" y="11.7">ROBOSKIN.0283</text>
<g font-size="2" fill="#111">
<text x="23.3" y="166.6">רמוח יפדוע ,תודח תוניפ ריסהל שי1.</text>
<text x="165.8" y="167.4">Mingmeiתללוס את לש ןותחת עטקמ</text>
<text x="23.3" y="168.7">;</text>
<text x="23.8" y="168.7">םידרגו</text>
<text x="23.3" y="176.1">תייהק</text>
<text x="23.3" y="178.2">;</text>
<text x="23.8" y="178.2">תווצק</text>
<text x="23.3" y="195.2">הגרד םשייל שי</text>
<text x="23.3" y="197.3">K;</text>
</g>
<g font-size="1.9" fill="#111">
<text x="260.2" y="19.8">רתי</text>
<text x="260.2" y="21.8">:</text>
<text x="260.8" y="21.8">םיחטשמה</text>
</g>
<g font-size="1.8" fill="#111">
<text x="5" y="161">טוטרש</text>
<text x="5" y="159.2">תקתעה</text>
<text x="3.9" y="177.4">טוטרש רפסמ</text>
<text x="3.9" y="179.3">םדוק רוקמ</text>
<text x="4.9" y="188.3">רוקמ טוטרש</text>
<text x="4.9" y="186.5">רפסמ</text>
</g>
<g font-size="1.7" fill="#111">
<text x=".8" y="155.6">םיפתושמ םיקלח םושיר</text>
<text x=".8" y="157.4">רזוח שומישב וא</text>
</g>
<g font-size="1.5" fill="#111">
<text x="4.9" y="169.6">טוטרשה</text>
<text x="4.9" y="168">קתעה תקידב</text>
</g>
</svg>
